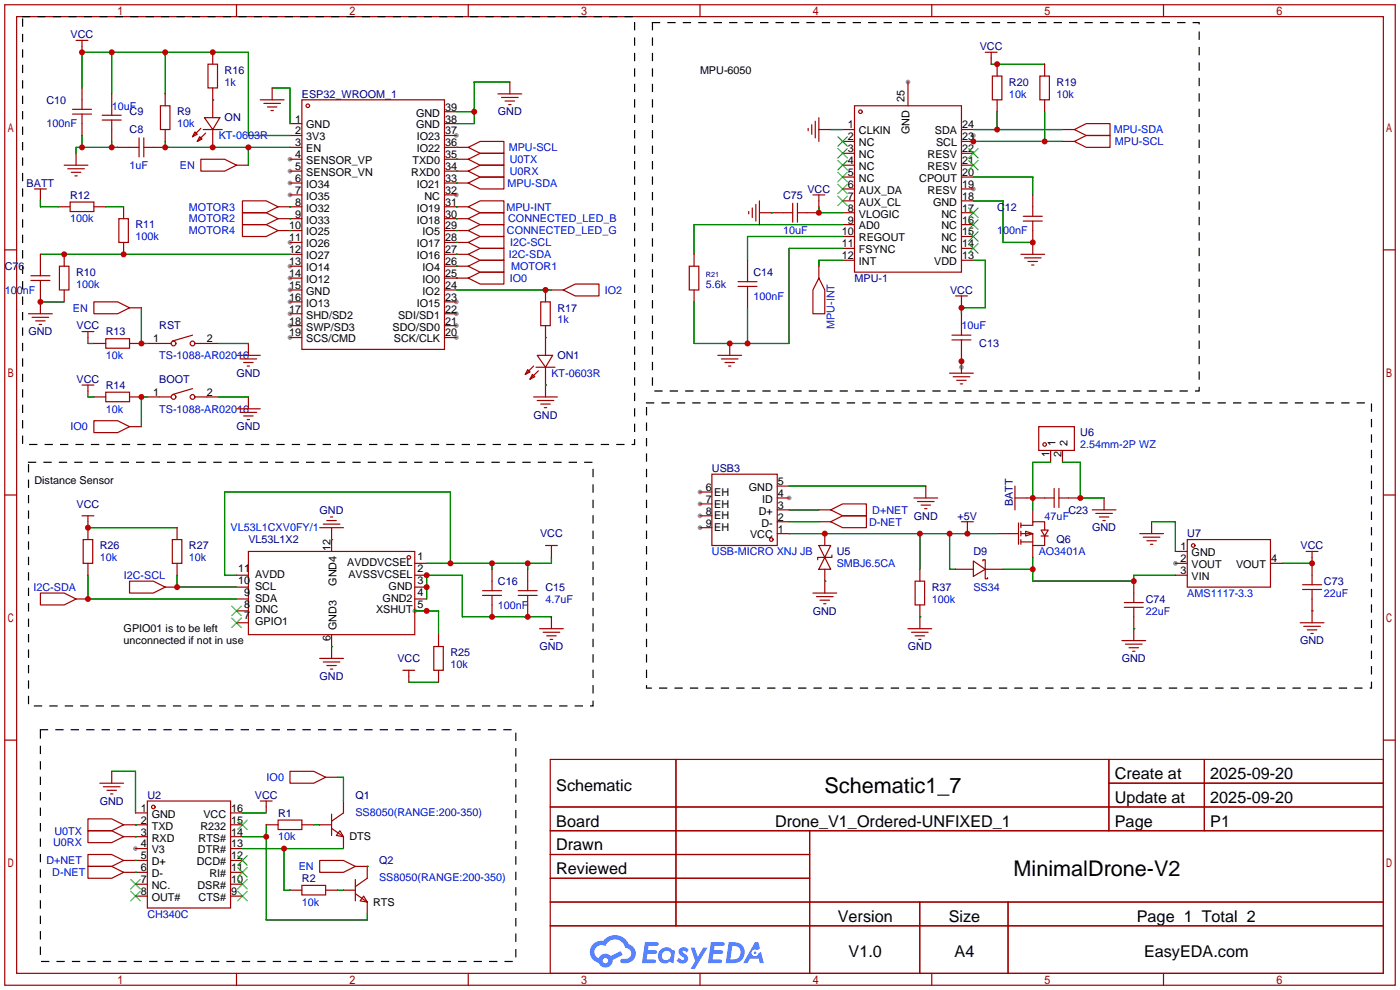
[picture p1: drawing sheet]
<svg xmlns="http://www.w3.org/2000/svg" width="299mm" height="212mm" viewBox="0 0 299 212" stroke-linecap="round" stroke-linejoin="round" font-family="sans-serif">
<g fill="#999">
<circle cx="29" cy="181.4" r=".51"/>
<circle cx="62" cy="34" r=".51"/>
<circle cx="62" cy="36.6" r=".51"/>
<circle cx="62" cy="39.1" r=".51"/>
<circle cx="62" cy="41.7" r=".51"/>
<circle cx="62" cy="51.8" r=".51"/>
<circle cx="62" cy="56.9" r=".51"/>
<circle cx="62" cy="59.4" r=".51"/>
<circle cx="62" cy="62" r=".51"/>
<circle cx="62" cy="64.5" r=".51"/>
<circle cx="62" cy="67.1" r=".51"/>
<circle cx="62" cy="69.6" r=".51"/>
<circle cx="62" cy="72.1" r=".51"/>
<circle cx="97.5" cy="72.1" r=".51"/>
<circle cx="97.5" cy="69.6" r=".51"/>
<circle cx="97.5" cy="67.1" r=".51"/>
<circle cx="97.5" cy="64.5" r=".51"/>
<circle cx="97.5" cy="41.7" r=".51"/>
<circle cx="97.5" cy="29" r=".51"/>
<circle cx="208" cy="40.4" r=".51"/>
<circle cx="194.1" cy="17.5" r=".51"/>
<circle cx="168.7" cy="106.4" r=".51"/>
<circle cx="149.6" cy="112.8" r=".51"/>
<circle cx="149.6" cy="110.2" r=".51"/>
<circle cx="149.6" cy="107.7" r=".51"/>
<circle cx="149.6" cy="105.2" r=".51"/>
<circle cx="251.2" cy="120.4" r=".51"/>
<circle cx="208" cy="29" r=".51"/>
<circle cx="205.5" cy="78.5" r=".51"/>
<circle cx="88.6" cy="130.6" r=".51"/>
</g>
<g fill="none" stroke="#a10000" stroke-width=".25">
<path d="M1 1h297.2v209.6h-297.2zM3.6 3.6h292.1v204.4h-292.1zM50.5 1v2.6M100.1 1v2.6M149.6 1v2.6M199.1 1v2.6M248.7 1v2.6M1 53.4h2.6M295.7 53.4h2.5M1 105.8h2.6M295.7 105.8h2.5M1 158.2h2.6"/>
<path d="M295.7 158.2h2.5M117.6 162.3h178.1v45.7h-178.1zM117.6 172.5h178.1M117.6 177.5h178.1M144.5 162.3v35.6M173 177.5v30.5M237 162.3v15.2M237 167.4h58.7M257.4 162.3v15.2M117.6 182.6h55.4M117.6 192.8h178.1M117.6 187.7h55.4"/>
<path d="M117.6 197.9h178.1M196.6 192.8v15.2M215.4 192.8v15.2M50.5 208v2.6M100.1 208v2.6M149.6 208v2.6M199.1 208v2.6M248.7 208v2.6"/>
</g>
<g fill="#5487ff">
<path d="M145.3 202.7a1.3 1.3 0 0 1 1.9 .3l-.4 .6a.54 .54 0 0 0-.9-.2l.1 .2a1.34 1.34 0 0 1 .9 1.8 1.47 1.47 0 0 1-2.3-.1l.5-.6 .8 .5a.31 .31 0 0 0 .4-.3 .31 .31 0 0 0-.3-.4 1.12 1.12 0 0 1-.7-1.8z"/>
<path d="M147.6 202.5h.9l.6 2 1.2-2h.9l-2.7 4.6h-.9l1-1.7z"/>
<path d="M137.8 201.4h1.7a1.31 1.31 0 0 1 1.2 .2 .4 .4 0 0 1-.3 .5l-1.8 .1-.1 .9h1.6a.4 .4 0 0 1 .4 .4 .4 .4 0 0 1-.5 .4h-1.6l-.2 1.2h1.4a.46 .46 0 0 1 .5 0 .46 .46 0 0 1 .1 .5l-.4 .2h-2.6z"/>
<path d="M151.9 201.4h1.7a1.32 1.32 0 0 1 1.2 .2 .39 .39 0 0 1-.3 .5l-1.8 .1-.1 .9h1.6a.4 .4 0 0 1 .4 .4 .4 .4 0 0 1-.4 .4h-1.7l-.2 1.2h1.4a.46 .46 0 0 1 .5 0 .46 .46 0 0 1 .1 .5l-.4 .2h-2.6z"/>
<path d="M161.3 201.4h.8l.3 1.3-.6 .4a.75 .75 0 0 0-1.1 .3 .75 .75 0 0 0 .5 1 .75 .75 0 0 0 .9-.7l.5-.2 .6 2.3h-.8l-.3-.9h-1.8l-.5 .9h-1z"/>
<path d="M155.7 201.4l-.6 4.4h1.5a2.27 2.27 0 0 0 2.6-2.2 2.27 2.27 0 0 0-2.7-2.2zM156.5 202.1a1.5 1.5 0 0 1 1.8 1.6 1.5 1.5 0 0 1-1.9 1.4h-.3z"/>
<path d="M141.2 203a1.6 1.6 0 0 0-.3 2.3 1.6 1.6 0 0 0 2.3 .2l.7 .3 .3-2.4-.1-.3-.5-.1a1.58 1.58 0 0 0-2.4 0zM141.8 203.5a.98 .98 0 0 1 1.6 .4 .98 .98 0 0 1-1.1 1.3 .94 .94 0 0 1-.9-.7 .94 .94 0 0 1 .4-1z"/>
<path d="M126.8 201.8a2.37 2.37 0 0 0 1.1 4 1.54 1.54 0 0 0 1.8 1 1.54 1.54 0 0 0 1.2-1.6l2.2-1.1-.5-.8-2 1a1.57 1.57 0 0 0-2.7 .5 1.5 1.5 0 0 1-.7-2.1 1.5 1.5 0 0 1 2.2-.5 2.23 2.23 0 0 1 2.3-1.4 2.23 2.23 0 0 1 2 1.8 1.16 1.16 0 0 1 1.2 1.1 1.16 1.16 0 0 1-1.1 1.2h-.7a.47 .47 0 0 0-.5 .4 .47 .47 0 0 0 .4 .5 2.17 2.17 0 0 0 2.5-.9 2.17 2.17 0 0 0-.3-2.7l-.8-.4a3.2 3.2 0 0 0-5.5-.7l-1.1 .1zM128.8 205.3a.6 .6 0 0 1 1.2 0 .6 .6 0 0 1-1.2 0z"/>
<circle cx="161.4" cy="203.6" r=".28"/>
</g>
<g fill="none" stroke="#a10000" stroke-width=".25">
<path d="M16.3 8.6h2.5M17.5 8.6v2.6M17.5 18.8v4.6M44.4 13.7h2.1v5.1h-2.1zM45.5 11.2v2.5M45.5 18.8v6.3M58.2 18.8v2.5M109 17.5v2.6M194.1 17.5v5.1M210.6 11.2h2.5M211.8 11.2v2.5M212.1 16.3h2v5h-2z"/>
<path d="M213.1 13.7v2.6M222.2 16.3h2.1v5h-2.1zM223.3 13.7v2.6M13.7 35.3h5.1M14.5 36.1h3.5M15.2 36.8h2.1M15.5 24.4h4.1M15.5 23.4h4.1M16 37.6h.5M16.3 32.8v2.5M17.5 24.4v4.6M21.8 25.7h4.1"/>
<path d="M21.8 24.6h4.1M23.9 20.1v4.5M23.9 25.7v4.5M25.1 31.5h4.6M29.7 29.5v4M30.7 31.5h4.6M30.7 29.5v4M34.3 22.6h2v5.1h-2zM35.3 20.1v2.5M35.3 27.7v2.5M41.7 28.2l.5 .5-1.1 .5zM42.7 29.2l.5 .5-1 .5z"/>
<path d="M42.9 34h5.1l2.5 1.3-2.5 1.3h-5.1zM42.9 27.4l-1.8 1.8M43.4 27.7h4.1M43.7 25.1h3.3l-1.5 2.6zM43.9 28.4l-1.7 1.8M45.5 27.7v3.8M50.5 35.3h2.6M55.6 21.3h5.1M56.4 22.1h3.5M57.1 22.9h2.1M57.9 23.6h.5M62 26.4h2.5"/>
<path d="M62 29h2.5M62 31.5h2.5M62 34h2.5M62 36.6h2.5M62 39.1h2.5M64.5 21.3h30.5v53.4h-30.5zM95 26.4h2.5M95 29h2.5M95 31.5h5.1M95 34h5.1M95 36.6h5.1M95 39.1h5.1"/>
<path d="M95 23.9h2.5M100.1 31.5l2.5-1.3h5.1v2.6h-5.1zM100.1 39.1l2.5-1.3h5.1v2.6h-5.1zM100.1 34l2.5-1.2h5.1v2.5h-5.1zM100.1 36.6l2.5-1.3h5.1v2.5h-5.1zM106.4 20.1h5.1M107.2 20.8h3.5M107.9 21.6h2.1M108.7 22.4h.5M172.7 27.4v.5M173.5 26.7v2M174.2 25.9v3.6"/>
<path d="M175 27.7h2.5M175 25.1v5.1M180.1 35.3h2.5M180.1 27.7h2.5M180.1 30.2h2.5M180.1 32.8h2.5M180.1 37.8h2.5M182.6 22.6h22.9v35.6h-22.9zM205.5 35.3h2.5M205.5 27.7h2.5M205.5 30.2h2.5M205.5 32.8h2.5"/>
<path d="M205.5 37.8h2.5M213.1 21.3v2.6M223.3 21.3v2.6M227.1 27.7h2.5M227.1 30.2h2.5M229.6 27.7l2.6-1.3h5v2.6h-5zM229.6 30.2l2.6-1.2h5v2.5h-5zM6.6 59.9h4.1M6.6 58.9h4.1M7.4 40.4h2.5M8.6 40.4v2.5M8.6 54.4v4.5"/>
<path d="M8.6 59.9v7.2M12.4 44.2h2.6M12.7 56.9h2v5.1h-2zM13.7 54.4v2.5M15 43.2h5.1v2h-5.1zM20.1 44.2h2.5M25.4 46.7h2v5.1h-2zM26.4 44.2v2.5M26.4 51.8v2.6M51.8 45.5h5.1l2.5 1.2-2.5 1.3h-5.1zM51.8 42.9h5.1l2.5 1.3-2.5 1.3h-5.1zM51.8 48h5.1l2.5 1.3-2.5 1.2h-5.1z"/>
<path d="M59.4 44.2h5.1M59.4 46.7h5.1M59.4 49.3h5.1M62 41.7h2.5M62 51.8h2.5M62 54.4h2.5M62 56.9h2.5M62 59.4h2.5M95 41.7h2.5M95 44.2h5.1M95 46.7h5.1M95 49.3h5.1"/>
<path d="M95 51.8h5.1M95 54.4h5.1M95 56.9h5.1M95 59.4h5.1M100.1 44.2l2.5-1.3h5.1v2.6h-5.1zM100.1 51.8l2.5-1.3h5.1v2.6h-5.1zM100.1 54.4l2.5-1.3h5.1v2.5h-5.1zM100.1 56.9l2.5-1.3h5.1v2.6h-5.1zM100.1 46.7l2.5-1.2h5.1v2.5h-5.1zM100.1 49.3l2.5-1.3h5.1v2.5h-5.1zM100.1 59.4l2.5-1.2h5.1v2.5h-5.1zM147.3 56.9h2.1v5.1h-2.1z"/>
<path d="M148.3 54.4v2.5M159.8 55.6v4.6M160 45.2v.5M160.8 44.4v2.1M161.5 43.7v3.5M162.3 45.5h7.1M162.3 42.9v5.1M169.4 43.4v4.1M170.4 45.5h4.6M170.4 43.4v4.1M173.7 41.7h2.6M175 59.4l1.3 2.6v5.1h-2.6v-5.1z"/>
<path d="M175 41.7v2.5M175 56.9v2.5M180.1 40.4h2.5M180.1 42.9h2.5M180.1 45.5h2.5M180.1 48h2.5M180.1 50.5h2.5M180.1 53.1h2.5M180.1 55.6h2.5M205.5 40.4h2.5M205.5 42.9h2.5M205.5 45.5h2.5"/>
<path d="M205.5 48h2.5M205.5 50.5h2.5M205.5 53.1h2.5M205.5 55.6h2.5M218.2 54.4h5.1M218.7 47.2h4.1M218.7 46.2h4.1M218.9 55.1h3.6M219.7 55.9h2M220.5 56.6h.5M220.7 41.7v4.5M220.7 47.2v7.2"/>
<path d="M6.1 67.1h5.1M6.9 67.8h3.5M7.6 68.6h2.1M8.4 69.3h.5M13.7 62v2.5M17.5 70.9h2.6M18.8 70.9v2.5M20.1 64.5h5l2.6 1.3-2.6 1.3h-5zM20.1 73.4h2.5M22.6 72.4h5.1v2h-5.1zM27.7 73.4h2.5M27.7 65.8h2.5"/>
<path d="M31.5 73.4h5.1M41.1 71.6l-4.3 1.3M41.7 73.4h5M50.5 75.9h5.1M51.3 76.7h3.6M52.1 77.5h2M52.8 78.2h.5M53.1 73.4v2.5M62 62h2.5M62 64.5h2.5M62 67.1h2.5M62 69.6h2.5"/>
<path d="M62 72.1h2.5M95 62h2.5M95 64.5h2.5M95 67.1h2.5M95 69.6h2.5M95 72.1h2.5M112.8 79l.5 .5-1 .5zM114 78.2l-1.7 1.8M114.6 78.5h4M114.8 75.9h3.3l-1.5 2.6zM115.1 79.2l-1.8 1.8M115.6 64.5h2v5.1h-2z"/>
<path d="M116.6 62v2.5M116.6 69.6v6.3M116.6 78.5v6.3M117.9 62h2.5M120.4 62l2.5-1.3h5.1v2.5h-5.1zM148.3 62v2.5M153.4 75.9h5.1M154.2 76.7h3.5M154.9 77.5h2.1M155.7 78.2h.5M156 73.4v2.5M157.7 61.2h4.1"/>
<path d="M157.7 60.2h4.1M159.8 61.2v4.6M202.9 79.8h5.1M203.5 72.6h4M203.5 71.6h4M204.2 63.2h2.6M205.5 63.2v2.6M205.5 67.1v4.5M205.5 72.6v7.2M17.5 82.3h2.6M18.8 82.3v2.5M20.1 89.9h5l2.6 1.3-2.6 1.3h-5z"/>
<path d="M20.1 84.8h2.5M22.6 83.8h5.1v2.1h-5.1zM27.7 84.8h2.5M27.7 91.2h2.5M31.5 84.8h5.1M41.1 83.1l-4.3 1.2M41.7 84.8h5M50.5 87.4h5.1M51.3 88.1h3.6M52.1 88.9h2M52.8 89.7h.5M53.1 84.8v2.6"/>
<path d="M113.8 80l.5 .5-1 .5zM114 84.8h5.1M114.8 85.6h3.6M115.6 86.4h2M116.3 87.1h.5M203.7 80.5h3.6M204.5 81.3h2M205.2 82h.5M222 91.2h7.6v5.1h-7.6zM224.5 96.3v2.5M227.1 96.3v2.5M17.5 110.2h2.6"/>
<path d="M17.8 115.3h2v5.1h-2zM18.8 110.2v5.1M36.8 115.3h2.1v5.1h-2.1zM37.8 112.8v2.5M53.1 117.9h35.5v17.7h-35.5zM68.3 112.8h5.1M69.1 112h3.5M69.8 111.3h2.1M70.6 110.5h.5M70.9 112.8v5.1M116.6 116.6h2.5M117.9 116.6v2.5"/>
<path d="M149.6 112.8h2.5M149.6 110.2h2.5M149.6 107.7h2.5M149.6 105.2h2.5M152.1 101.3h14v15.3h-14zM166.1 114h2.6M166.1 111.5h2.6M166.1 109h2.6M166.1 106.4h2.6M166.1 103.9h2.6M175 116.6h2.5l-1.2 2.5zM175 111.5h2.5"/>
<path d="M175 109h2.5M176.3 119.1l1.2 2.6h-2.5zM176.3 114v2.6M177.5 109l2.6-1.3h5.1v2.5h-5.1zM177.5 111.5l2.6-1.3h5.1v2.6h-5.1zM177.8 118.6v.5h-3v.5M195.3 106.4h5.1M196.1 107.2h3.5M196.8 107.9h2.1M197.6 108.7h.5M197.9 103.9v2.5M205.5 111.5h2.5"/>
<path d="M206.8 111.5v2.5M208 119.9l2.6 1.8-2.6 1.5zM210.1 119.9v-.3h.5v2.1M213.1 114h4.6M216.9 106.4h8.4M216.9 103.9v5.1M217.7 111.8v4.5M218.2 112.3h2.5v-.8h2.6v1.8M218.2 114h2.5v2.6M218.2 115.8h2.5M218.2 111.8v1M218.2 113.5v1.1"/>
<path d="M218.2 115.3v1M219.2 113.5l1.5 .5-1.5 .6zM220.7 109v2.5M220.7 116.6v2.5M222.5 113.3h1.5l-.7 1.3zM222.5 114.6h1.5M223.3 114.6v2h-2.6M225.3 104.4v4.1M226.3 106.4h4.6M226.3 104.4v4.1M233.4 109h5.1M234.2 109.7h3.5"/>
<path d="M234.9 110.5h2.1M235.7 111.3h.5M236 106.4v2.6M243.6 114h5.1M244.3 114.8h3.6M245.1 115.6h2M245.9 116.3h.5M246.1 111.5v2.5M251.2 117.9h2.5M253.7 115.3h17.8v10.2h-17.8zM279.1 117.9h2.6M280.4 117.9v7.1"/>
<path d="M8.6 126.7h5.1l2.6 1.3-2.6 1.3h-5.1zM16.3 128h2.5M18.8 120.4v2.5M27.7 124.2h5.1l2.5 1.3-2.5 1.2h-5.1zM35.3 125.5h2.5M37.8 120.4v2.5M50.5 122.9h2.6M50.5 125.5h2.6M50.5 128h2.6M50.5 130.6h2.6M50.5 133.1h2.6M70.9 135.6v5.1"/>
<path d="M88.6 120.4h2.6M88.6 122.9h2.6M88.6 125.5h2.6M88.6 128h2.6M88.6 130.6h2.6M92.7 138.2h2v5.1h-2zM93.7 135.6v2.6M103.1 127.3h4.1M103.1 126.2h4.1M105.2 121.7v4.5M105.2 127.3v4.5M110.7 127.3h4.1"/>
<path d="M110.7 126.2h4.1M112.8 121.7v4.5M112.8 127.3v4.5M115.3 134.4h5.1M116.1 135.1h3.5M116.8 135.9h2.1M117.6 136.7h.5M117.9 131.8v2.6M173.7 126.7h5.1M174.5 127.5h3.6M175.3 128.3h2M176 129h.5"/>
<path d="M176.3 121.7v5M194.1 134.4h5M194.8 135.1h3.6M195.6 124.2h2v5.1h-2zM195.6 135.9h2M196.3 136.7h.5M196.6 121.7v2.5M196.6 129.3v5.1M204.2 121.7h3.8M210.6 121.7v2h.5v-.3M210.6 121.7h3.8M239.8 136.9h5.1"/>
<path d="M240.3 129.8h4M240.3 128.8h4M240.5 137.7h3.6M241.3 138.4h2M242.1 139.2h.5M242.3 124.2v4.6M242.3 129.8v7.1M251.2 120.4h2.5M251.2 122.9h2.5M271.5 120.4h2.6M277.9 133.1h5.1M278.4 126h4"/>
<path d="M278.4 125h4M278.6 133.9h3.6M279.4 134.6h2M280.2 135.4h.5M280.4 126v7.1M68.3 140.7h5.1M69.1 141.5h3.5M69.8 142.2h2.1M70.6 143h.5M86.1 143.3h2.5M87.4 143.3v2.5M93.7 143.3v2.5"/>
<path d="M18.8 175h5.1l2.5 1.3-2.5 1.2h-5.1zM18.8 177.5h5.1l2.5 1.3-2.5 1.3h-5.1zM21.3 167.4h5.1M22.1 168.1h3.6M22.9 168.9h2M23.6 169.7h.5M23.9 164.8v2.6M26.4 176.3h5.1M26.4 178.8h5.1M29 173.7h2.5M31.5 171.2h17.8v22.9h-17.8zM49.3 173.7h2.5"/>
<path d="M49.3 176.3h2.5M49.3 178.8h2.5M55.6 171.2h2.6M56.9 176.3h2.5M56.9 171.2v2.5M59.4 175.3h5.1v2h-5.1zM62 164.8h5.1l2.5 1.3-2.5 1.3h-5.1zM64.5 176.3h2.6M68.3 176.3h2.6M69.6 166.1h2.5M70.9 177l2.5 1.8M70.9 174v4.6"/>
<path d="M72.6 177.5l.8 1.3-1.5-.2zM73.4 171.2v2.5l-2.5 1.8M73.4 178.8v2.6M18.8 182.6h5.1l2.5 1.3-2.5 1.3h-5.1zM18.8 185.2h5.1l2.5 1.2-2.5 1.3h-5.1zM26.4 183.9h5.1M26.4 186.4h5.1M29 181.4h2.5M29 189h2.5M29 191.5h2.5M49.3 181.4h2.5M49.3 183.9h2.5"/>
<path d="M49.3 186.4h2.5M49.3 189h2.5M49.3 191.5h2.5M62 190.2h2.5M64.5 189.2h5.1v2.1h-5.1zM68.3 183.9h5.1l2.5 1.3-2.5 1.2h-5.1zM69.6 190.2h2.5M73.4 190.2h2.5M75.9 185.2h2.6v2.5l-2.6 1.8M75.9 191l2.6 1.8M75.9 188v4.5M77.7 191.5l.8 1.3-1.5-.3z"/>
<path d="M78.5 192.8v2.5"/>
<circle cx="65.8" cy="22.6" r=".38"/>
<circle cx="183.9" cy="23.9" r=".38"/>
<circle cx="37.1" cy="73.4" r=".51"/>
<circle cx="41.1" cy="73.4" r=".51"/>
<circle cx="37.1" cy="84.8" r=".51"/>
<circle cx="41.1" cy="84.8" r=".51"/>
<circle cx="223.3" cy="95" r=".38"/>
<circle cx="87.4" cy="119.1" r=".38"/>
<circle cx="164.8" cy="115.3" r=".38"/>
<circle cx="255" cy="116.6" r=".38"/>
<circle cx="32.8" cy="172.5" r=".38"/>
</g>
<g fill="none" stroke="#3c3" stroke-width=".25">
<path d="M179.1 29.2l2 2M179.1 31.8l2 2M179.1 34.3l2 2M179.1 36.8l2 2.1M179.1 39.4l2 2M181.1 36.8l-2 2.1M181.1 29.2l-2 2M181.1 31.8l-2 2M181.1 34.3l-2 2M181.1 39.4l-2 2M207 34.3l2 2M207 31.8l2 2"/>
<path d="M209 34.3l-2 2M209 31.8l-2 2M179.1 41.9l2 2M181.1 41.9l-2 2M207 52.1l2 2M207 49.5l2 2.1M207 47l2 2M207 44.4l2 2.1M209 52.1l-2 2M209 49.5l-2 2.1M209 47l-2 2M209 44.4l-2 2.1"/>
<path d="M49.5 132.1l2.1 2M49.5 129.5l2.1 2.1M51.6 132.1l-2.1 2M51.6 129.5l-2.1 2.1M50.8 175.3l2 2M52.8 175.3l-2 2M27.9 188l2.1 2M27.9 190.5l2.1 2M30 188l-2.1 2M30 190.5l-2.1 2M50.8 190.5l2 2M50.8 188l2 2"/>
<path d="M50.8 185.4l2 2.1M50.8 182.9l2 2M52.8 190.5l-2 2M52.8 188l-2 2M52.8 185.4l-2 2.1M52.8 182.9l-2 2"/>
</g>
<g fill="none" stroke="#008700" stroke-width=".25">
<path d="M17.5 18.8v-7.6h35.6v17.8h8.9M23.9 11.2v8.9M35.3 11.2v8.9M58.2 18.8h3.8v7.6M109 17.5h-7.7v8.9h-3.8M211.8 13.7h11.5M17.5 29v2.5M23.9 30.2v1.3M25.1 31.5h-8.8v1.3M35.3 30.2v1.3h26.7M45.5 21.3h.1M53.1 31.5v3.8"/>
<path d="M97.5 31.5h.1M97.5 39.1h.1M97.5 34h.1M97.5 36.6h.1M97.5 23.9h3.8M177.5 27.7h2.6M208 29v1.2h19.1M208 27.7h19.1M208 37.8h12.7v3.9M213.1 23.9v3.8M223.3 23.9v6.3M8.6 54.4h53.4"/>
<path d="M8.6 42.9v1.3h3.8M22.6 44.2h3.8M62 46.7h.1M62 44.2h.1M62 49.3h.1M97.5 44.2h.1M97.5 51.8h.1M97.5 54.4h.1M97.5 56.9h.1M97.5 46.7h.1M97.5 49.3h.1M97.5 59.4h.1"/>
<path d="M164.8 45.5h.1M175 44.2v1.3h5.1M180.1 53.1h-11.4v20.3h-20.4v-8.9M180.1 55.6h-5.1v1.3M180.1 48h-31.8v6.4M180.1 50.5h-20.3v5.1M208 55.6h2.6v10.2h-5.1v1.3M208 42.9h6.4v8.9h6.3M8.6 64.5h5.1M18.8 73.4h1.3M30.2 65.8v7.6h1.3M46.7 73.4h6.4"/>
<path d="M97.5 62h20.4M116.6 72.1h.1M159.8 65.8v7.6M205.5 77.2v1.3M18.8 84.8h1.3M31.5 84.8h-1.3v6.4M46.7 84.8h6.4M116.6 82.3h.1M224.5 98.8h-3.8v10.2M227.1 98.8h3.8v7.6h5.1M18.8 112.8h19M70.9 115.3h.1"/>
<path d="M117.9 119.1v1.3h-26.7M168.7 111.5h6.3M168.7 109h6.3M168.7 103.9h29.2M168.7 114h44.4M196.6 114v7.7M202.9 114v7.7h1.3M220.7 119.1v5.1h21.6v-1.3h8.9M246.1 111.5h5.1v6.4M18.8 122.9v5.1h31.7M37.8 122.9v2.6h12.7M70.9 138.2h.1"/>
<path d="M88.6 130.6h5.1v5M91.2 128v-5.1h7.6v8.9h19.1M96.3 120.4v-15.2h-48.3v17.7h2.5M105.2 120.4v1.3M112.8 120.4v1.3M176.3 124.2h.1M196.6 131.8h.1M214.4 121.7h6.3M242.3 134.4h.1M274.1 120.4h6.3M280.4 130.6h.1M87.4 145.8h6.3"/>
<path d="M23.9 164.8h5.1v8.9M29 176.3h.1M29 178.8h.1M51.8 173.7h5.1M51.8 178.8h5.1M56.9 176.3v20.3h21.6v-1.3M67.1 176.3h1.2M72.1 166.1h1.3v5.1M29 183.9h.1M29 186.4h.1M51.8 181.4h21.6M60.7 181.4v8.8h1.3"/>
<path d="M72.1 190.2h1.3M78.5 185.2h.1"/>
</g>
<path d="M4.8 3.6h130.8v91.4h-130.8zM139.4 4.8h116.9v78.8h-116.9zM6.1 98.8h120.6v52.1h-120.6zM138.2 86.1h154.9v61h-154.9zM8.6 156h101.6v49.5h-101.6z" fill="none" stroke="#000" stroke-width=".25" stroke-dasharray="1.5 1.8"/>
<g fill="#c00">
<circle cx="56.9" cy="178.8" r=".63"/>
<circle cx="60.7" cy="181.4" r=".63"/>
<circle cx="101.3" cy="23.9" r=".63"/>
<circle cx="17.5" cy="11.2" r=".63"/>
<circle cx="23.9" cy="11.2" r=".63"/>
<circle cx="35.3" cy="11.2" r=".63"/>
<circle cx="45.5" cy="11.2" r=".63"/>
<circle cx="23.9" cy="31.5" r=".63"/>
<circle cx="17.5" cy="31.5" r=".63"/>
<circle cx="53.1" cy="31.5" r=".63"/>
<circle cx="45.5" cy="31.5" r=".63"/>
<circle cx="35.3" cy="31.5" r=".63"/>
<circle cx="26.4" cy="54.4" r=".63"/>
<circle cx="13.7" cy="54.4" r=".63"/>
<circle cx="8.6" cy="64.5" r=".63"/>
<circle cx="30.2" cy="73.4" r=".63"/>
<circle cx="116.6" cy="62" r=".63"/>
<circle cx="208" cy="30.2" r=".63"/>
<circle cx="223.3" cy="30.2" r=".63"/>
<circle cx="205.5" cy="65.8" r=".63"/>
<circle cx="220.7" cy="51.8" r=".63"/>
<circle cx="175" cy="45.5" r=".63"/>
<circle cx="159.8" cy="73.4" r=".63"/>
<circle cx="156" cy="73.4" r=".63"/>
<circle cx="205.5" cy="77.2" r=".63"/>
<circle cx="213.1" cy="27.7" r=".63"/>
<circle cx="213.1" cy="13.7" r=".63"/>
<circle cx="112.8" cy="120.4" r=".63"/>
<circle cx="105.2" cy="120.4" r=".63"/>
<circle cx="96.3" cy="120.4" r=".63"/>
<circle cx="91.2" cy="122.9" r=".63"/>
<circle cx="91.2" cy="125.5" r=".63"/>
<circle cx="105.2" cy="131.8" r=".63"/>
<circle cx="112.8" cy="131.8" r=".63"/>
<circle cx="91.2" cy="130.6" r=".63"/>
<circle cx="18.8" cy="112.8" r=".63"/>
<circle cx="37.8" cy="125.5" r=".63"/>
<circle cx="18.8" cy="128" r=".63"/>
<circle cx="30.2" cy="84.8" r=".63"/>
<circle cx="220.7" cy="121.7" r=".63"/>
<circle cx="242.3" cy="124.2" r=".63"/>
<circle cx="202.9" cy="114" r=".63"/>
<circle cx="196.6" cy="114" r=".63"/>
<circle cx="206.8" cy="114" r=".63"/>
<circle cx="176.3" cy="114" r=".63"/>
<circle cx="220.7" cy="106.4" r=".63"/>
<circle cx="230.9" cy="106.4" r=".63"/>
<circle cx="280.4" cy="120.4" r=".63"/>
</g>
<g font-size="4.6">
<text x="176.2" y="169.4">Schematic1_7</text>
<text x="216.6" y="187.2">MinimalDrone-V2</text>
</g>
<g font-size="3.5">
<text x="238.3" y="166.5">Create at</text>
<text x="258.7" y="166.5">2025-09-20</text>
<text x="118.9" y="169.1">Schematic</text>
<text x="238.3" y="171.6">Update at</text>
<text x="258.7" y="171.6">2025-09-20</text>
<text x="118.9" y="176.7">Board</text>
<text x="165.6" y="176.7">Drone_V1_Ordered-UNFIXED_1</text>
<text x="238.3" y="176.7">Page</text>
<text x="258.7" y="176.7">P1</text>
<text x="118.9" y="181.8">Drawn</text>
<text x="118.9" y="186.8">Reviewed</text>
<text x="179.1" y="197">Version</text>
<text x="202.8" y="197">Size</text>
<text x="243" y="197">Page 1 Total 2</text>
<text x="181.4" y="204.6">V1.0</text>
<text x="204" y="204.6">A4</text>
<text x="244.5" y="204.6">EasyEDA.com</text>
</g>
<g font-size="2.3" fill="#000080">
<text x="15.1" y="8.2">VCC</text>
<text x="209.4" y="10.7">VCC</text>
<text x="48" y="15.8">R16</text>
<text x="9.9" y="22.1">C10</text>
<text x="64.5" y="20.9">ESP32_WROOM_1</text>
<text x="215.6" y="18.3">R20</text>
<text x="225.8" y="18.3">R19</text>
<text x="27.7" y="28.5">C8</text>
<text x="27.7" y="24.7">C9</text>
<text x="37.8" y="24.7">R9</text>
<text x="48" y="26">ON</text>
<text x="106.4" y="24.7">GND</text>
<text x="5.7" y="39.9">BATT</text>
<text x="172.6" y="41.2">VCC</text>
<text x="15" y="42.5">R12</text>
<text x="167.4" y="42.5">C75</text>
<text x="213.1" y="45">C12</text>
<text x="29" y="48.8">R11</text>
<text x="1" y="57.7">C76</text>
<text x="16.3" y="59">R10</text>
<text x="161" y="59">C14</text>
<text x="182.6" y="60.2">MPU-1</text>
<text x="203" y="62.8">VCC</text>
<text x="6.1" y="71.7">GND</text>
<text x="16.4" y="70.4">VCC</text>
<text x="22.6" y="71.7">R13</text>
<text x="34" y="70.4">RST</text>
<text x="119.1" y="66.6">R17</text>
<text x="119.1" y="76.8">ON1</text>
<text x="209.3" y="74.2">C13</text>
<text x="16.4" y="81.8">VCC</text>
<text x="22.6" y="83.1">R14</text>
<text x="34" y="81.8">BOOT</text>
<text x="50.5" y="80.6">GND</text>
<text x="114" y="89.5">GND</text>
<text x="50.5" y="92">GND</text>
<text x="230.9" y="93.3">U6</text>
<text x="152.1" y="100.9">USB3</text>
<text x="16.4" y="108.5">VCC</text>
<text x="68.3" y="109.8">GND</text>
<text x="195.3" y="111">GND</text>
<text x="204.7" y="111">+5V</text>
<text x="216.5" y="108.2" transform="rotate(-90 216.5 108.2)">BATT</text>
<text x="228.3" y="109.8">C23</text>
<text x="233.4" y="113.6">GND</text>
<text x="21.3" y="117.4">R26</text>
<text x="40.4" y="117.4">R27</text>
<text x="53.1" y="116.1">VL53L1X2</text>
<text x="115.4" y="114.9">VCC</text>
<text x="178.8" y="118.7">U5</text>
<text x="208" y="118.7">D9</text>
<text x="225.8" y="116.1">Q6</text>
<text x="253.7" y="114.9">U7</text>
<text x="278" y="117.4">VCC</text>
<text x="106.4" y="125">C16</text>
<text x="283" y="125">C73</text>
<text x="116.6" y="126.3">C15</text>
<text x="173.7" y="131.4">GND</text>
<text x="199.1" y="126.3">R37</text>
<text x="244.9" y="128.8">C74</text>
<text x="277.9" y="137.7">GND</text>
<text x="84.9" y="141.5">VCC</text>
<text x="96.3" y="140.3">R25</text>
<text x="115.3" y="139">GND</text>
<text x="194" y="139">GND</text>
<text x="239.8" y="141.5">GND</text>
<text x="68.3" y="145.3">GND</text>
<text x="21.3" y="172">GND</text>
<text x="31.5" y="170.7">U2</text>
<text x="54.5" y="170.7">VCC</text>
<text x="75.9" y="170.7">Q1</text>
<text x="59.4" y="174.5">R1</text>
<text x="81" y="184.7">Q2</text>
<text x="64.5" y="188.5">R2</text>
</g>
<g font-size="2.3">
<text x="149.6" y="15.8">MPU-6050</text>
<text x="95.1" y="23.6">39</text>
<text x="193.3" y="21.8" transform="rotate(-90 193.3 21.8)">25</text>
<text x="63.1" y="26.2">1</text>
<text x="63.1" y="28.7">2</text>
<text x="65.5" y="27.5">GND</text>
<text x="65.5" y="30">3V3</text>
<text x="88.9" y="27.5">GND</text>
<text x="88.9" y="24.9">GND</text>
<text x="89.1" y="30">IO23</text>
<text x="95.1" y="28.7">37</text>
<text x="95.1" y="26.2">38</text>
<text x="181.2" y="27.5">1</text>
<text x="181.2" y="30">2</text>
<text x="183.6" y="28.7">CLKIN</text>
<text x="194.4" y="28.7" transform="rotate(-90 194.4 28.7)">GND</text>
<text x="199.8" y="28.7">SDA</text>
<text x="205.6" y="30">23</text>
<text x="205.6" y="27.5">24</text>
<text x="63.1" y="31.3">3</text>
<text x="63.1" y="33.8">4</text>
<text x="65.5" y="32.5">EN</text>
<text x="65.5" y="35.1">SENSOR_VP</text>
<text x="88.2" y="35.1">TXD0</text>
<text x="89.1" y="32.5">IO22</text>
<text x="95.1" y="33.8">35</text>
<text x="95.1" y="31.3">36</text>
<text x="181.2" y="32.5">3</text>
<text x="181.2" y="35.1">4</text>
<text x="183.6" y="31.3">NC</text>
<text x="183.6" y="33.8">NC</text>
<text x="198.3" y="33.8">RESV</text>
<text x="200.1" y="31.3">SCL</text>
<text x="205.6" y="35.1">21</text>
<text x="205.6" y="32.5">22</text>
<text x="63.1" y="36.3">5</text>
<text x="63.1" y="38.9">6</text>
<text x="63.1" y="41.4">7</text>
<text x="65.5" y="37.6">SENSOR_VN</text>
<text x="65.5" y="40.2">IO34</text>
<text x="87.9" y="37.6">RXD0</text>
<text x="89.1" y="40.2">IO21</text>
<text x="95.1" y="41.4">32</text>
<text x="95.1" y="38.9">33</text>
<text x="95.1" y="36.3">34</text>
<text x="181.2" y="37.6">5</text>
<text x="181.2" y="40.2">6</text>
<text x="183.6" y="36.3">NC</text>
<text x="183.6" y="38.9">NC</text>
<text x="183.6" y="41.4">AUX_DA</text>
<text x="196.5" y="38.9">CPOUT</text>
<text x="198.3" y="41.4">RESV</text>
<text x="198.3" y="36.3">RESV</text>
<text x="205.6" y="40.2">19</text>
<text x="205.6" y="37.6">20</text>
<text x="63.1" y="44">8</text>
<text x="63.1" y="46.5">9</text>
<text x="65.5" y="42.7">IO35</text>
<text x="65.5" y="45.2">IO32</text>
<text x="65.5" y="47.8">IO33</text>
<text x="89.1" y="47.8">IO18</text>
<text x="89.1" y="45.2">IO19</text>
<text x="90.7" y="42.7">NC</text>
<text x="95.1" y="46.5">30</text>
<text x="95.1" y="44">31</text>
<text x="181.2" y="42.7">7</text>
<text x="181.2" y="45.2">8</text>
<text x="181.2" y="47.8">9</text>
<text x="183.6" y="44">AUX_CL</text>
<text x="183.6" y="46.5">VLOGIC</text>
<text x="199.4" y="44">GND</text>
<text x="201.2" y="46.5">NC</text>
<text x="205.6" y="47.8">16</text>
<text x="205.6" y="45.2">17</text>
<text x="205.6" y="42.7">18</text>
<text x="61.8" y="49">10</text>
<text x="61.8" y="51.6">11</text>
<text x="65.5" y="50.3">IO25</text>
<text x="65.5" y="52.9">IO26</text>
<text x="89.1" y="52.9">IO17</text>
<text x="90.3" y="50.3">IO5</text>
<text x="95.1" y="51.6">28</text>
<text x="95.1" y="49">29</text>
<text x="179.9" y="50.3">10</text>
<text x="179.9" y="52.9">11</text>
<text x="183.6" y="49">AD0</text>
<text x="183.6" y="51.6">REGOUT</text>
<text x="201.2" y="51.6">NC</text>
<text x="201.2" y="49">NC</text>
<text x="205.6" y="52.9">14</text>
<text x="205.6" y="50.3">15</text>
<text x="61.8" y="54.1">12</text>
<text x="61.8" y="56.7">13</text>
<text x="61.8" y="59.2">14</text>
<text x="65.5" y="55.4">IO27</text>
<text x="65.5" y="57.9">IO14</text>
<text x="89.1" y="55.4">IO16</text>
<text x="90.3" y="57.9">IO4</text>
<text x="95.1" y="59.2">25</text>
<text x="95.1" y="56.7">26</text>
<text x="95.1" y="54.1">27</text>
<text x="179.9" y="55.4">12</text>
<text x="183.6" y="54.1">FSYNC</text>
<text x="183.6" y="56.7">INT</text>
<text x="199.7" y="56.7">VDD</text>
<text x="201.2" y="54.1">NC</text>
<text x="205.6" y="55.4">13</text>
<text x="61.8" y="61.7">15</text>
<text x="61.8" y="64.3">16</text>
<text x="65.5" y="60.5">IO12</text>
<text x="65.5" y="63">GND</text>
<text x="65.5" y="65.6">IO13</text>
<text x="89.1" y="65.6">IO15</text>
<text x="90.3" y="63">IO2</text>
<text x="90.3" y="60.5">IO0</text>
<text x="95.1" y="64.3">23</text>
<text x="95.1" y="61.7">24</text>
<text x="61.8" y="66.8">17</text>
<text x="61.8" y="69.4">18</text>
<text x="61.8" y="71.9">19</text>
<text x="65.5" y="68.1">SHD/SD2</text>
<text x="65.5" y="70.6">SWP/SD3</text>
<text x="83.9" y="70.6">SDO/SD0</text>
<text x="85.1" y="68.1">SDI/SD1</text>
<text x="95.1" y="71.9">20</text>
<text x="95.1" y="69.4">21</text>
<text x="95.1" y="66.8">22</text>
<text x="32.8" y="73.2">1</text>
<text x="44.2" y="73.2">2</text>
<text x="65.5" y="73.2">SCS/CMD</text>
<text x="84.2" y="73.2">SCK/CLK</text>
<text x="32.8" y="84.6">1</text>
<text x="44.2" y="84.6">2</text>
<text x="225.6" y="95.3" transform="rotate(-90 225.6 95.3)">1</text>
<text x="228.1" y="95.3" transform="rotate(-90 228.1 95.3)">2</text>
<text x="224.3" y="97.7" transform="rotate(-90 224.3 97.7)">1</text>
<text x="226.8" y="97.7" transform="rotate(-90 226.8 97.7)">2</text>
<text x="7.4" y="103.4">Distance Sensor</text>
<text x="150.9" y="107.5">7</text>
<text x="150.9" y="104.9">6</text>
<text x="152.7" y="105.9">EH</text>
<text x="160" y="104.9">GND</text>
<text x="162.9" y="107.5">ID</text>
<text x="166.2" y="106.2">4</text>
<text x="166.2" y="103.7">5</text>
<text x="150.9" y="112.5">9</text>
<text x="150.9" y="110">8</text>
<text x="152.7" y="113.6">EH</text>
<text x="152.7" y="111">EH</text>
<text x="152.7" y="108.5">EH</text>
<text x="162.2" y="110">D+</text>
<text x="162.7" y="112.5">D-</text>
<text x="166.2" y="113.8">1</text>
<text x="166.2" y="111.3">2</text>
<text x="166.2" y="108.7">3</text>
<text x="70.6" y="117.7" transform="rotate(-90 70.6 117.7)">12</text>
<text x="89.3" y="119.7">1</text>
<text x="160.3" y="115.1">VCC</text>
<text x="252.3" y="117.6">1</text>
<text x="254.7" y="118.9">GND</text>
<text x="50.9" y="124.8">10</text>
<text x="50.9" y="122.2">11</text>
<text x="54.5" y="123.5">AVDD</text>
<text x="71.9" y="125.2" transform="rotate(-90 71.9 125.2)">GND4</text>
<text x="74.2" y="120.9">AVDDVCSEL</text>
<text x="74.5" y="123.5">AVSSVCSEL</text>
<text x="89.3" y="122.2">2</text>
<text x="89.3" y="124.8">3</text>
<text x="252.3" y="120.2">2</text>
<text x="252.3" y="122.7">3</text>
<text x="254.7" y="121.4">VOUT</text>
<text x="254.7" y="124">VIN</text>
<text x="264.2" y="121.4">VOUT</text>
<text x="271.7" y="120.2">4</text>
<text x="52.2" y="129.8">8</text>
<text x="52.2" y="127.3">9</text>
<text x="54.5" y="131.1">DNC</text>
<text x="54.5" y="128.6">SDA</text>
<text x="54.5" y="126">SCL</text>
<text x="80.4" y="131.1">XSHUT</text>
<text x="81.8" y="128.6">GND2</text>
<text x="83.1" y="126">GND</text>
<text x="89.3" y="127.3">4</text>
<text x="89.3" y="129.8">5</text>
<text x="26.4" y="135.2">GPIO01 is to be left</text>
<text x="26.4" y="137.7">unconnected if not in use</text>
<text x="52.2" y="132.4">7</text>
<text x="54.5" y="133.6">GPIO1</text>
<text x="70.6" y="137" transform="rotate(-90 70.6 137)">6</text>
<text x="71.9" y="134.7" transform="rotate(-90 71.9 134.7)">GND3</text>
<text x="30.1" y="173.5">1</text>
<text x="49.4" y="173.5">16</text>
<text x="30.1" y="176">2</text>
<text x="30.1" y="178.6">3</text>
<text x="32.4" y="174.8">GND</text>
<text x="32.4" y="177.3">TXD</text>
<text x="32.4" y="179.9">RXD</text>
<text x="42.4" y="179.9">RTS#</text>
<text x="42.8" y="177.3">R232</text>
<text x="43.5" y="174.8">VCC</text>
<text x="49.4" y="178.6">14</text>
<text x="49.4" y="176">15</text>
<text x="74.7" y="179.6">DTS</text>
<text x="30.1" y="181.1">4</text>
<text x="30.1" y="183.7">5</text>
<text x="32.4" y="182.4">V3</text>
<text x="32.4" y="184.9">D+</text>
<text x="42.1" y="184.9">DCD#</text>
<text x="42.3" y="182.4">DTR#</text>
<text x="49.4" y="183.7">12</text>
<text x="49.4" y="181.1">13</text>
<text x="30.1" y="186.2">6</text>
<text x="30.1" y="188.7">7</text>
<text x="30.1" y="191.3">8</text>
<text x="32.4" y="187.5">D-</text>
<text x="32.4" y="190">NC.</text>
<text x="42.2" y="190">DSR#</text>
<text x="44.7" y="187.5">RI#</text>
<text x="49.4" y="191.3">9</text>
<text x="49.4" y="188.7">10</text>
<text x="49.4" y="186.2">11</text>
<text x="32.4" y="192.6">OUT#</text>
<text x="42.4" y="192.6">CTS#</text>
<text x="79.8" y="193.6">RTS</text>
</g>
<g font-size="2.3" fill="#00f">
<text x="23.9" y="23.4">10uF</text>
<text x="48" y="18.3">1k</text>
<text x="215.6" y="20.9">10k</text>
<text x="225.8" y="20.9">10k</text>
<text x="9.9" y="27.2">100nF</text>
<text x="37.8" y="27.2">10k</text>
<text x="46.7" y="29.8">KT-0603R</text>
<text x="238" y="28.5">MPU-SDA</text>
<text x="108.7" y="32.3">MPU-SCL</text>
<text x="109" y="34.8">U0TX</text>
<text x="238.3" y="31">MPU-SCL</text>
<text x="27.7" y="36.1">1uF</text>
<text x="38.4" y="36.1">EN</text>
<text x="108.5" y="39.9">MPU-SDA</text>
<text x="109" y="37.4">U0RX</text>
<text x="15" y="47.5">100k</text>
<text x="40.4" y="47.5">MOTOR2</text>
<text x="40.4" y="45">MOTOR3</text>
<text x="108.2" y="45">MPU-INT</text>
<text x="108.6" y="47.5">CONNECTED_LED_B</text>
<text x="29" y="51.4">100k</text>
<text x="40.4" y="50.1">MOTOR4</text>
<text x="108.3" y="50.1">CONNECTED_LED_G</text>
<text x="109" y="52.6">I2C-SCL</text>
<text x="167.4" y="50.1">10uF</text>
<text x="213.1" y="50.1">100nF</text>
<text x="108.7" y="55.2">I2C-SDA</text>
<text x="109.2" y="57.7">MOTOR1</text>
<text x="1" y="62.8">100nF</text>
<text x="16.3" y="61.5">100k</text>
<text x="109" y="60.2">IO0</text>
<text x="129.3" y="62.8">IO2</text>
<text x="150.9" y="61.5">5.6k</text>
<text x="161" y="64.1">100nF</text>
<text x="15.6" y="66.6">EN</text>
<text x="119.1" y="69.1">1k</text>
<text x="178.4" y="70.3" transform="rotate(-90 178.4 70.3)">MPU-INT</text>
<text x="205.5" y="70.4">10uF</text>
<text x="22.6" y="76.8">10k</text>
<text x="34" y="76.8">TS-1088-AR02016</text>
<text x="117.9" y="80.6">KT-0603R</text>
<text x="22.6" y="88.2">10k</text>
<text x="34" y="88.2">TS-1088-AR02016</text>
<text x="15.1" y="92">IO0</text>
<text x="230.9" y="95.8">2.54mm-2P WZ</text>
<text x="49.3" y="113.6">VL53L1CXV0FY/1</text>
<text x="185.7" y="112.3">D-NET</text>
<text x="186.4" y="109.8">D+NET</text>
<text x="223.3" y="111">47uF</text>
<text x="21.3" y="119.9">10k</text>
<text x="40.4" y="119.9">10k</text>
<text x="152.1" y="118.7">USB-MICRO XNJ JB</text>
<text x="222" y="118.7">AO3401A</text>
<text x="26.5" y="123.7">I2C-SCL</text>
<text x="178.8" y="121.2">SMBJ6.5CA</text>
<text x="7.1" y="126.3">I2C-SDA</text>
<text x="106.4" y="130.1">100nF</text>
<text x="116.6" y="128.8">4.7uF</text>
<text x="199.1" y="128.8">100k</text>
<text x="208" y="126.3">SS34</text>
<text x="244.9" y="131.4">22uF</text>
<text x="253.7" y="127.6">AMS1117-3.3</text>
<text x="283" y="127.6">22uF</text>
<text x="96.3" y="142.8">10k</text>
<text x="57" y="166.9">IO0</text>
<text x="11.6" y="178.4">U0TX</text>
<text x="59.4" y="179.6">10k</text>
<text x="75.9" y="174.3">SS8050(RANGE:200-350)</text>
<text x="9.9" y="184.7">D+NET</text>
<text x="11.4" y="180.9">U0RX</text>
<text x="63.8" y="186">EN</text>
<text x="11.2" y="187.2">D-NET</text>
<text x="81" y="188.3">SS8050(RANGE:200-350)</text>
<text x="31.5" y="196.1">CH340C</text>
<text x="64.5" y="193.6">10k</text>
</g>
<text font-size="1.6" fill="#000080" x="150.9" y="59.1">R21</text>
</svg>
